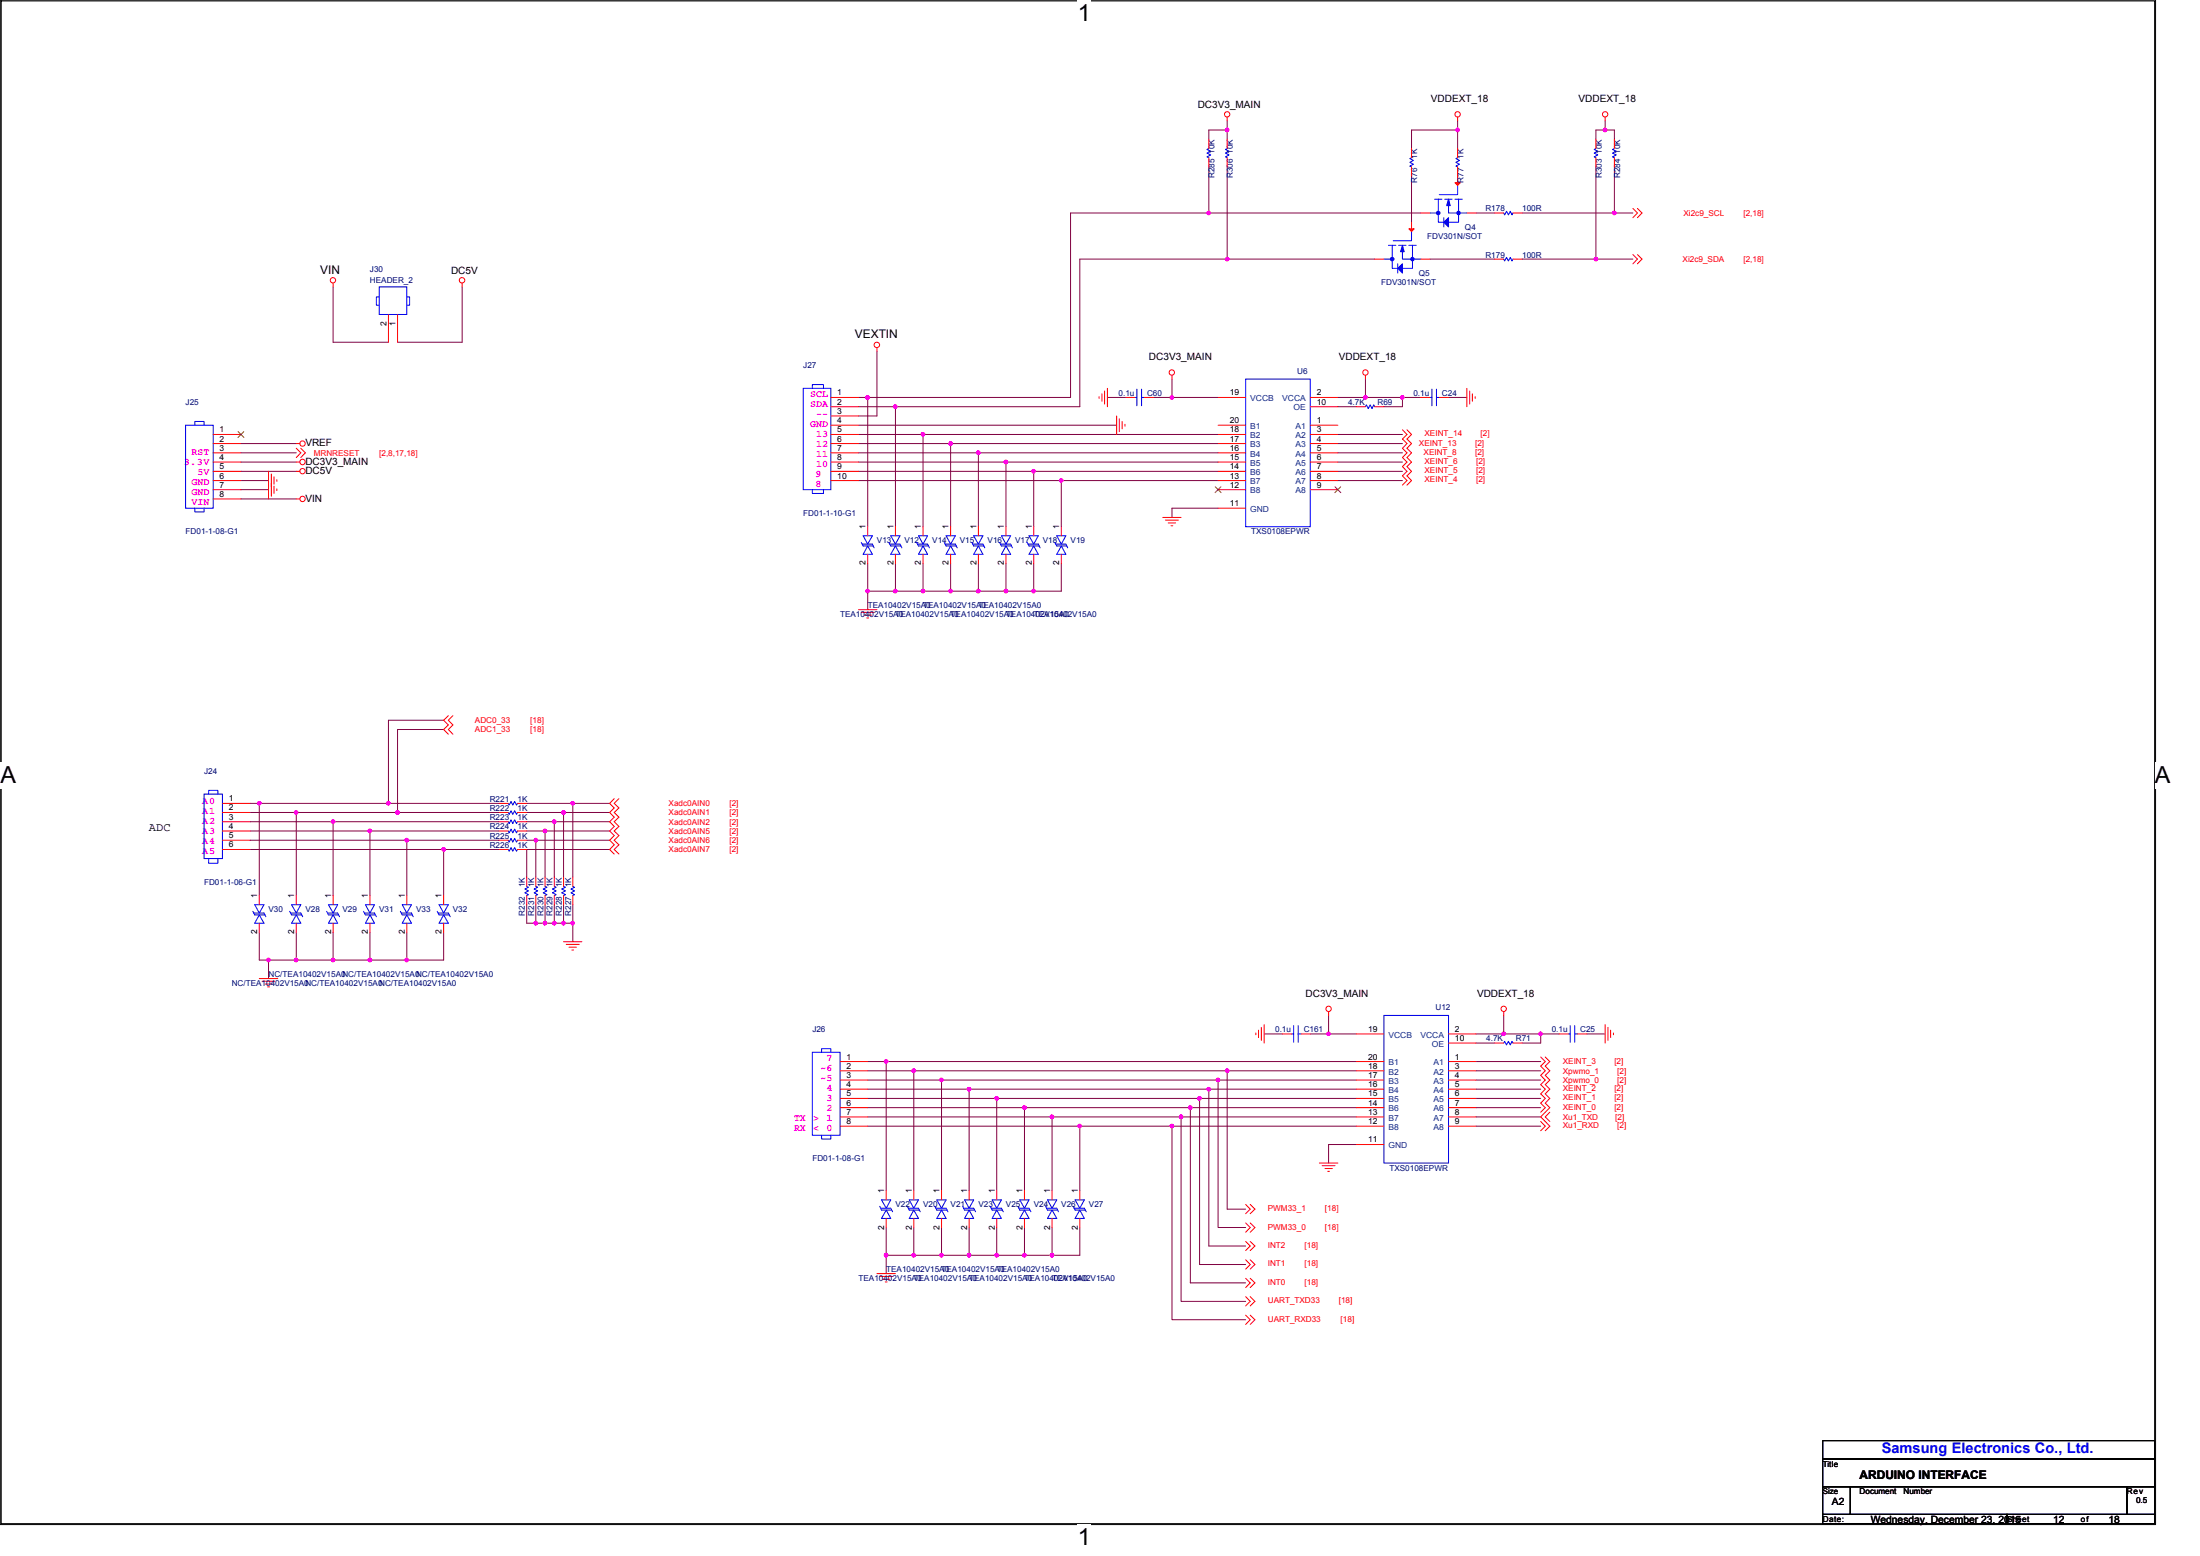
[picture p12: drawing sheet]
<svg xmlns="http://www.w3.org/2000/svg" width="297mm" height="210mm" viewBox="0 0 297 210" stroke-linecap="round" stroke-linejoin="round" font-family="sans-serif">
<path d="M0 0h291v205.7h-291zM.2 .1h290.7v205.5h-290.7z" fill="none" stroke="#000" stroke-width=".14"/>
<g fill="#fff">
<path d="M145.5 .1h1.8v3.5h-1.8z"/>
<path d="M145.5 205.7h1.8v3.5h-1.8z"/>
<path d="M.1 102.9h2.1v3.5h-2.1z"/>
<path d="M290.9 102.9h2.2v3.5h-2.2z"/>
</g>
<g fill="none" stroke="#800040" stroke-width=".14">
<path d="M165.7 16.3v1.2M165.7 17.5v1.3M165.7 17.5h-2.5v1.3M196.8 17.5h-6.2v2.5M196.8 16.3v1.2M196.8 17.5v2.5M216.7 16.3v1.2M216.7 17.5h1.3v1.3M216.7 17.5h-1.2v1.3M45 38.7v7.5h7.4M62.4 38.7v7.5h-8.7M163.2 28.7h28.6"/>
<path d="M163.2 28.7h-18.7v24.9h-27.3M163.2 22.5v6.2M165.7 35h19.9M165.7 35h-19.9v19.9h-24.9M165.7 22.5v12.5M190.6 23.8v6.2M193.1 35h8.7M199.3 28.7h2.5M205.5 28.7h12.5M205.5 35h10M215.5 35h5M215.5 22.5v12.5"/>
<path d="M218 22.5v6.2M218 28.7h2.5M32.5 59.9h7.5M115.9 59.9h12.5v11.2M115.9 58.6h8.7v12.5M115.9 54.9h5v16.2M115.9 57.4h34.9M115.9 53.6h1.3v17.5M118.4 47.4v8.7h-2.5M124.6 58.6h39.9M128.4 59.9h36.1M149.5 53.6h2.5"/>
<path d="M155.7 53.6h2.5M158.2 51.2v2.4M158.2 53.6h6.3M180.6 53.6h3.8M180.6 54.9h2.5M180.6 58.6h8.8M180.6 59.9h8.8M184.4 53.6h5M184.4 51.2v2.4M189.4 53.6v1.3h-2.5M189.4 53.6h2.4M195.6 53.6h2.5"/>
<path d="M32.5 64.9h3.8M32.5 66.1h3.8M32.5 61.1h7.5M32.5 62.4h7.5M32.5 67.3h7.5M32.5 63.6h7.5M115.9 63.6h23.7v7.5M115.9 64.9h27.4v6.2M115.9 61.1h16.2v10M115.9 62.4h19.9v8.7M117.2 79.8v2.5M117.2 79.8h3.7"/>
<path d="M117.2 76.1v3.7M120.9 79.8h3.7M120.9 76.1v3.7M124.6 76.1v3.7h3.8M128.4 79.8h3.7M128.4 76.1v3.7M132.1 79.8h3.7M132.1 76.1v3.7M132.1 61.1h32.4M135.8 62.4h28.7M135.8 76.1v3.7h3.8M139.6 76.1v3.7"/>
<path d="M139.6 63.6h24.9M143.3 76.1v3.7h-3.7M143.3 64.9h21.2M164.5 68.6h-6.3v1.2M180.6 61.1h8.8M180.6 62.4h8.8M180.6 63.6h8.8M180.6 64.9h8.8M59.9 97.2h-7.5v11.2M59.9 98.4h-6.2v11.2M33.8 113.4h21.1M33.8 109.6h6.2"/>
<path d="M33.8 114.6h26.1M33.8 108.4h1.2M33.8 112.1h16.2M33.8 110.9h11.2M35 108.4v12.5M35 108.4h17.4M40 109.6v11.3M40 109.6h13.7M45 110.9v10M45 110.9h22.4M50 112.1v8.8M50 112.1h17.4"/>
<path d="M52.4 108.4h15M53.7 109.6h13.7M54.9 113.4h12.5M54.9 113.4v7.5M59.9 114.6h7.5M59.9 114.6v6.3M71.1 112.1h2.5M71.1 113.4h1.2M71.1 110.9h3.7M71.1 108.4h6.2M71.1 109.6h5M72.3 113.4v5"/>
<path d="M72.3 113.4h10M73.6 112.1v6.3M73.6 112.1h8.7M74.8 110.9h7.5M74.8 110.9v7.5M76.1 109.6v8.8M76.1 109.6h6.2M77.3 108.4v10M77.3 108.4h5M82.3 114.6h-11.2v3.8M35 125.8v3.8h1.3M36.3 129.6v2.5"/>
<path d="M36.3 129.6h3.7M40 129.6h5M40 125.8v3.8M45 125.8v3.8h5M50 129.6h4.9M50 125.8v3.8M54.9 125.8v3.8M59.9 125.8v3.8h-5M71.1 122.1v2.5h1.2M72.3 124.6h1.3M72.3 122.1v2.5M73.6 122.1v2.5"/>
<path d="M73.6 124.6h1.2M74.8 122.1v2.5M74.8 124.6h1.3M76.1 124.6h1.2M76.1 122.1v2.5M77.3 124.6v2.5M77.3 122.1v2.5M170.7 139.5h2.5M176.9 139.5h2.5M179.4 139.5h3.7M179.4 137v2.5M199.3 139.5h3.7"/>
<path d="M203 137v2.5M203 139.5h5M208 139.5v1.3h-2.5M208 139.5h2.5M214.2 139.5h2.5M117.2 152h28.6v8.7M117.2 150.7h24.8v10M117.2 149.5h21.1v11.2M117.2 148.2h17.4v12.5M117.2 147h13.6v13.7M117.2 145.8h9.9v14.9M117.2 144.5h6.2v16.2"/>
<path d="M117.2 143.3h2.5v17.4M119.7 143.3h63.4M123.4 144.5h42.3M127.1 145.8h37.4v19.9h3.7M130.8 147h32.4v21.1h5M134.6 148.2h27.4v22.4h6.2M138.3 149.5h22.4v23.6h7.5M142 150.7h17.5M145.8 152h12.4M158.2 152h24.9M158.2 152v26.1h10M159.5 150.7h23.6"/>
<path d="M159.5 150.7v24.9h8.7M160.7 149.5h22.4M162 148.2h21.1M163.2 147h19.9M164.5 145.8h18.6M165.7 144.5v18.7h2.5M165.7 144.5h17.4M183.1 154.5h-3.7v2.5M199.3 144.5h8.7M199.3 147h8.7M199.3 145.8h8.7M199.3 148.2h8.7"/>
<path d="M199.3 149.5h8.7M199.3 150.7h8.7M199.3 152h8.7M199.3 143.3h8.7M199.3 140.8h2.5M119.7 165.7v3.7M119.7 169.4h3.7M119.7 169.4v2.5M123.4 169.4h3.7M123.4 165.7v3.7M127.1 169.4h3.7M127.1 165.7v3.7"/>
<path d="M130.8 169.4h3.8M130.8 165.7v3.7M134.6 169.4h3.7M134.6 165.7v3.7M138.3 165.7v3.7h3.7M142 165.7v3.7M145.8 165.7v3.7h-3.8"/>
</g>
<g fill="#f0f" stroke="#f0f" stroke-width=".14">
<circle cx="72.3" cy="113.4" r=".24"/>
<circle cx="74.8" cy="124.6" r=".24"/>
<circle cx="77.3" cy="124.6" r=".24"/>
<circle cx="76.1" cy="124.6" r=".24"/>
<circle cx="73.6" cy="112.1" r=".24"/>
<circle cx="74.8" cy="110.9" r=".24"/>
<circle cx="73.6" cy="124.6" r=".24"/>
<circle cx="72.3" cy="124.6" r=".24"/>
<circle cx="119.6" cy="143.2" r=".24"/>
<circle cx="77.3" cy="108.4" r=".23"/>
<circle cx="124.6" cy="58.6" r=".24"/>
<circle cx="117.1" cy="53.6" r=".24"/>
<circle cx="120.9" cy="54.9" r=".24"/>
<circle cx="196.8" cy="17.5" r=".24"/>
<circle cx="165.7" cy="35" r=".23"/>
<circle cx="216.7" cy="17.5" r=".24"/>
<circle cx="218" cy="28.8" r=".24"/>
<circle cx="165.7" cy="17.5" r=".24"/>
<circle cx="215.5" cy="35" r=".23"/>
<circle cx="117.1" cy="79.8" r=".24"/>
<circle cx="139.5" cy="79.8" r=".24"/>
<circle cx="120.9" cy="79.8" r=".24"/>
<circle cx="124.6" cy="79.8" r=".24"/>
<circle cx="128.3" cy="79.8" r=".24"/>
<circle cx="132.1" cy="79.8" r=".24"/>
<circle cx="135.8" cy="79.8" r=".24"/>
<circle cx="119.6" cy="169.4" r=".24"/>
<circle cx="123.4" cy="169.4" r=".24"/>
<circle cx="130.8" cy="169.4" r=".24"/>
<circle cx="127.1" cy="169.4" r=".24"/>
<circle cx="134.6" cy="169.4" r=".24"/>
<circle cx="138.3" cy="169.4" r=".24"/>
<circle cx="142" cy="169.4" r=".24"/>
<circle cx="145.8" cy="152" r=".23"/>
<circle cx="45" cy="129.5" r=".24"/>
<circle cx="49.9" cy="129.5" r=".24"/>
<circle cx="54.9" cy="129.5" r=".24"/>
<circle cx="76.1" cy="109.6" r=".24"/>
<circle cx="49.9" cy="112.1" r=".24"/>
<circle cx="45" cy="110.9" r=".24"/>
<circle cx="40" cy="109.6" r=".23"/>
<circle cx="59.9" cy="114.6" r=".23"/>
<circle cx="54.9" cy="113.4" r=".24"/>
<circle cx="40" cy="129.5" r=".24"/>
<circle cx="36.2" cy="129.5" r=".24"/>
<circle cx="163.2" cy="28.8" r=".24"/>
<circle cx="128.3" cy="59.9" r=".23"/>
<circle cx="184.4" cy="53.6" r=".23"/>
<circle cx="158.2" cy="53.6" r=".23"/>
<circle cx="189.3" cy="53.6" r=".23"/>
<circle cx="132.1" cy="61.1" r=".24"/>
<circle cx="135.8" cy="62.3" r=".24"/>
<circle cx="139.5" cy="63.6" r=".24"/>
<circle cx="143.3" cy="64.8" r=".24"/>
<circle cx="179.4" cy="139.5" r=".24"/>
<circle cx="203" cy="139.5" r=".23"/>
<circle cx="208" cy="139.5" r=".23"/>
<circle cx="165.7" cy="144.5" r=".24"/>
<circle cx="123.4" cy="144.5" r=".24"/>
<circle cx="164.4" cy="145.7" r=".23"/>
<circle cx="127.1" cy="145.7" r=".23"/>
<circle cx="163.2" cy="147" r=".24"/>
<circle cx="130.8" cy="147" r=".24"/>
<circle cx="162" cy="148.2" r=".24"/>
<circle cx="134.6" cy="148.2" r=".24"/>
<circle cx="160.7" cy="149.5" r=".24"/>
<circle cx="138.3" cy="149.5" r=".24"/>
<circle cx="159.5" cy="150.7" r=".24"/>
<circle cx="142" cy="150.7" r=".24"/>
<circle cx="158.2" cy="152" r=".23"/>
<circle cx="53.7" cy="109.6" r=".23"/>
<circle cx="52.4" cy="108.4" r=".23"/>
<circle cx="35" cy="108.4" r=".23"/>
</g>
<g fill="none" stroke="#f00" stroke-width=".14">
<path d="M163.2 18.8v1.2M165.7 15.8v.5M165.7 18.8v1.2M196.8 15.8v.5M215.5 18.8v1.2M216.7 15.8v.5M218 18.8v1.2M45 38.2v.5M62.4 38.2v.5M163.2 21.3v1.2M165.7 21.3v1.2M185.6 35h1.3"/>
<path d="M190.6 30v1.2M190.6 20v1.3M190.6 22.5v1.3M191.8 35h1.3M191.8 28.7h1.3M196.8 22.5v2.5M196.8 20v1.3M198.1 28.7h1.2M201.8 28.7h1.2M201.8 35h1.2M204.3 28.7h1.2M204.3 35h1.2"/>
<path d="M215.5 21.3v1.2M218 21.3v1.2M220.5 28.1l.6 .6-.6 .7M220.5 34.4l.6 .6-.6 .6M221.1 28.1l.6 .6-.6 .7M221.1 34.4l.6 .6-.6 .6M28.8 58.6h3.7M28.8 59.9h3.7M40 59.9h.5M52.4 42.4v3.8M53.7 42.4v3.8M112.2 53.6h3.7"/>
<path d="M112.2 54.9h3.7M112.2 56.1h3.7M112.2 57.4h3.7M112.2 58.6h3.7M112.2 59.9h3.7M118.4 46.9v.5M148.4 53.5v.3M148.8 53.1v1M149.1 52.8v1.7M149.5 52.4v2.5M150.8 56.1v2.5M151.1 56.5v1.8"/>
<path d="M151.5 56.9v1M151.9 57.3v.2M152 53.6h1.2M154.5 53.6h1.2M158.2 50.7v.5M164.5 59.9h3.7M164.5 58.6h3.7M164.5 53.6h3.7M164.5 57.4h3.7M176.9 57.4h3.7M176.9 53.6h3.7M176.9 58.6h3.7"/>
<path d="M176.9 59.9h3.7M176.9 54.9h3.7M183.1 54.9h1.3M184.4 50.7v.5M185.6 54.9h1.3M189.4 58l.6 .6-.6 .6 .6 .7-.6 .6 .6 .6-.6 .6 .6 .7-.6 .6 .6 .6-.6 .6 .6 .7-.6 .6M190 58l.6 .6-.6 .6 .6 .7-.6 .6 .6 .6-.6 .6 .6 .7-.6 .6 .6 .6-.6 .6 .6 .7-.6 .6M191.8 53.6h1.3M194.3 53.6h1.3M198.1 52.4v2.5M198.4 52.8v1.7M198.8 53.1v1"/>
<path d="M199.2 53.5v.3M28.8 61.1h3.7M28.8 62.4h3.7M28.8 63.6h3.7M28.8 64.9h3.7M28.8 66.1h3.7M28.8 67.3h3.7M36.3 63.6v2.5M36.3 64.9v2.4M36.6 64v1.7M36.6 65.2v1.8M37 64.3v1"/>
<path d="M37 65.6v1M37.4 64.7v.3M37.4 66v.2M40 62.4h.5M40 67.3h.5M40 63.6h.5M40 60.5l.6 .6-.6 .6M40.6 60.5l.6 .6-.6 .6M112.2 61.1h3.7M112.2 62.4h3.7M112.2 63.6h3.7M112.2 64.9h3.7"/>
<path d="M117.2 71.1v1.2M117.2 74.8v1.3M120.9 71.1v1.2M120.9 74.8v1.3M124.6 71.1v1.2M124.6 74.8v1.3M128.4 71.1v1.2M128.4 74.8v1.3M132.1 71.1v1.2M132.1 74.8v1.3M135.8 71.1v1.2M135.8 74.8v1.3"/>
<path d="M139.6 71.1v1.2M139.6 74.8v1.3M143.3 71.1v1.2M143.3 74.8v1.3M157 69.8h2.5M157.3 70.2h1.8M157.7 70.6h1M158.1 71h.2M164.5 68.6h3.7M164.5 66.1h3.7M164.5 64.9h3.7M164.5 63.6h3.7"/>
<path d="M164.5 62.4h3.7M164.5 61.1h3.7M176.9 61.1h3.7M176.9 62.4h3.7M176.9 63.6h3.7M176.9 64.9h3.7M176.9 66.1h3.7M60.5 96.6l-.6 .6 .6 .6-.6 .6 .6 .7M61.1 96.6l-.6 .6 .6 .6-.6 .6 .6 .7M115.9 82.3h2.5M116.3 82.6h1.7M116.7 83h1"/>
<path d="M117 83.4h.3M30 108.4h3.8M30 109.6h3.8M30 110.9h3.8M30 112.1h3.8M30 113.4h3.8M30 114.6h3.8M67.4 114.6h1.2M67.4 108.4h1.2M67.4 109.6h1.2M67.4 110.9h1.2M67.4 112.1h1.2"/>
<path d="M67.4 113.4h1.2M69.9 114.6h1.2M69.9 108.4h1.2M69.9 109.6h1.2M69.9 110.9h1.2M69.9 112.1h1.2M69.9 113.4h1.2M71.1 118.4v1.2M72.3 118.4v1.2M73.6 118.4v1.2M74.8 118.4v1.2M76.1 118.4v1.2"/>
<path d="M77.3 118.4v1.2M82.9 107.8l-.6 .6 .6 .6-.6 .6 .6 .7-.6 .6 .6 .6-.6 .6 .6 .7-.6 .6 .6 .6-.6 .6 .6 .7M83.6 107.8l-.7 .6 .7 .6-.7 .6 .7 .7-.7 .6 .7 .6-.7 .6 .7 .7-.7 .6 .7 .6-.7 .6 .7 .7M35 132.1h2.5M35 120.9v1.2M35 124.6v1.2M35.4 132.4h1.7M35.8 132.8h1M36.1 133.2h.3M40 120.9v1.2M40 124.6v1.2M45 120.9v1.2"/>
<path d="M45 124.6v1.2M50 120.9v1.2M50 124.6v1.2M54.9 120.9v1.2M54.9 124.6v1.2M59.9 120.9v1.2M59.9 124.6v1.2M71.1 120.9v1.2M72.3 120.9v1.2M73.6 120.9v1.2M74.8 120.9v1.2M76.1 127.1h2.5"/>
<path d="M76.1 120.9v1.2M76.5 127.4h1.7M76.8 127.8h1M77.2 128.2h.2M77.3 120.9v1.2M169.6 139.4v.2M169.9 139v1M170.3 138.6v1.8M170.7 138.3v2.5M173.2 139.5h1.2M175.7 139.5h1.2M179.4 136.5v.5"/>
<path d="M183.1 139.5h3.8M195.6 139.5h3.7M203 136.5v.5M210.5 139.5h1.2M213 139.5h1.2M216.7 138.3v2.5M217.1 138.6v1.8M217.5 139v1M217.8 139.4v.2M113.4 143.3h3.8M113.4 144.5h3.8M113.4 145.8h3.8"/>
<path d="M113.4 147h3.8M113.4 148.2h3.8M113.4 149.5h3.8M113.4 150.7h3.8M113.4 152h3.8M178.1 157h2.5M178.5 157.3h1.8M178.9 157.7h1M179.3 158.1h.2M183.1 154.5h3.8M183.1 152h3.8M183.1 150.7h3.8"/>
<path d="M183.1 149.5h3.8M183.1 148.2h3.8M183.1 147h3.8M183.1 145.8h3.8M183.1 144.5h3.8M183.1 143.3h3.8M195.6 143.3h3.7M195.6 144.5h3.7M195.6 145.8h3.7M195.6 147h3.7M195.6 148.2h3.7M195.6 149.5h3.7"/>
<path d="M195.6 150.7h3.7M195.6 152h3.7M195.6 140.8h3.7M201.8 140.8h1.2M204.3 140.8h1.2M208 142.6l.6 .7-.6 .6 .6 .6-.6 .6 .6 .7-.6 .6 .6 .6-.6 .6 .6 .6-.6 .7 .6 .6-.6 .6M208 151.3l.6 .7-.6 .6M208.6 142.6l.7 .7-.7 .6 .7 .6-.7 .6 .7 .7-.7 .6 .7 .6-.7 .6 .7 .6-.7 .7 .7 .6-1.3 1.2 1.3 1.3-.7 .6M209.3 150.1l-.7 .6 .7 .6M118.4 171.9h2.5M118.8 172.3h1.7M119.1 172.6h1"/>
<path d="M119.5 173h.3M119.7 160.7v1.2M119.7 164.4v1.3M123.4 160.7v1.2M123.4 164.4v1.3M127.1 160.7v1.2M127.1 164.4v1.3M130.8 160.7v1.2M130.8 164.4v1.3M134.6 160.7v1.2M134.6 164.4v1.3M138.3 160.7v1.2"/>
<path d="M138.3 164.4v1.3M142 160.7v1.2M142 164.4v1.3M145.8 160.7v1.2M145.8 164.4v1.3M168.2 175l.6 .6-.6 .6M168.2 177.5l.6 .6-.6 .6M168.2 165l.6 .7-.6 .6M168.2 162.5l.6 .7-.6 .6M168.2 172.5l.6 .6-.6 .7M168.2 170l.6 .6-.6 .7M168.2 167.5l.6 .6-.6 .7"/>
<path d="M168.8 175l.6 .6-.6 .6M168.8 177.5l.6 .6-.6 .6M168.8 165l.6 .7-.6 .6M168.8 162.5l.6 .7-.6 .6M168.8 172.5l.6 .6-.6 .7M168.8 170l.6 .6-.6 .7M168.8 167.5l.6 .6-.6 .7"/>
<circle cx="165.7" cy="15.4" r=".36"/>
<circle cx="196.8" cy="15.4" r=".36"/>
<circle cx="216.7" cy="15.4" r=".36"/>
<circle cx="45" cy="37.8" r=".36"/>
<circle cx="62.4" cy="37.8" r=".37"/>
<circle cx="40.8" cy="59.9" r=".36"/>
<circle cx="118.4" cy="46.5" r=".37"/>
<circle cx="158.2" cy="50.3" r=".36"/>
<circle cx="184.4" cy="50.3" r=".36"/>
<circle cx="40.8" cy="62.3" r=".37"/>
<circle cx="40.8" cy="67.3" r=".36"/>
<circle cx="40.8" cy="63.6" r=".36"/>
<circle cx="179.4" cy="136.1" r=".36"/>
<circle cx="203" cy="136.1" r=".36"/>
</g>
<path d="M246.1 194.4h44.8v2.5h-44.8zM246.1 196.9h44.8v3.7h-44.8zM246.1 200.6h3.7v3.8h-3.7zM246.1 204.4h24.9v1.2h-24.9zM249.8 200.6h37.4v3.8h-37.4zM271 204.4h19.9v1.2h-19.9zM287.2 200.6h3.7v3.8h-3.7z" fill="none" stroke="#000" stroke-width=".14"/>
<g fill="none" stroke="#00f" stroke-width=".14">
<path d="M51.2 38.7h3.7v3.7h-3.7zM163.2 20l-.2 .2 .5 .2-.5 .3 .5 .2-.5 .3 .2 .1M165.7 20l-.2 .2 .4 .2-.4 .3 .4 .2-.4 .3 .2 .1M186.9 35h1.1M187.5 33.1h1M188 33.1v3.1h.7M188.7 35.6v1.3M188.8 33.1h1M189.4 33.7v1.3h2.4M190.2 33.1h1M190.6 21.3l-.3 .1 .5 .3-.5 .2 .5 .3-.5 .2 .3 .1M190.6 31.2v1.3h-2.5"/>
<path d="M190.7 33.1v3.1h-1.3M193.1 28.7h1.1M193.7 26.9h1M194.2 26.9v3.1h.7M194.9 29.4v1.2M195.1 26.9h1M195.6 27.5v1.2h2.5M196.4 26.9h1M196.8 21.3l-.2 .1 .5 .3-.5 .2 .5 .3-.5 .2 .2 .1M196.8 25v1.3h-2.5M196.9 26.9v3.1h-1.3M203 28.7l.2 .3 .2-.5 .3 .5 .2-.5 .2 .5 .2-.3"/>
<path d="M203 35l.2 .2 .2-.5 .3 .5 .2-.5 .2 .5 .2-.2M215.5 20l-.3 .2 .5 .2-.5 .3 .5 .2-.5 .3 .3 .1M218 20l-.3 .2 .5 .2-.5 .3 .5 .2-.5 .3 .3 .1M25.1 57.4h3.7v11.2h-3.7zM26.3 57.4v-.5h1.3v.5M51.2 40.1h-.4v1.1h.4M54.9 40.1h.4v1.1h-.4M108.5 52.4h3.7v13.7h-3.7zM109.7 52.4v-.5h1.5v.5M153.2 53.6h.3M153.5 52.5v2.3M154.1 52.5v2.3"/>
<path d="M154.1 53.6h.4M168.2 51.2h8.7v19.9h-8.7zM184.4 54.9l.1-.3 .2 .5 .3-.5 .2 .5 .3-.5 .1 .3M193.1 53.6h.2M193.3 52.5v2.3M193.9 52.5v2.3M193.9 53.6h.4M26.3 68.6v.5h1.3v-.5M109.7 66.1v.5h1.5v-.5M116.3 73.2l.2 .5h1.4M116.4 73.4h1.4l.2 .5M116.5 72.3h1.3l-.6 1.1z"/>
<path d="M117.2 73.7l.6 1.1h-1.3zM120 73.2l.3 .5h1.3M120.1 73.4h1.4l.3 .5M120.3 72.3h1.2l-.6 1.1zM120.9 73.7l.6 1.1h-1.2zM123.8 73.2l.2 .5h1.4M123.9 73.4h1.3l.3 .5M124 72.3h1.2l-.6 1.1zM124.6 73.7l.6 1.1h-1.2zM127.5 73.2l.2 .5h1.4M127.6 73.4h1.4l.2 .5M127.7 72.3h1.3l-.6 1.1z"/>
<path d="M128.4 73.7l.6 1.1h-1.3zM131.2 73.2l.3 .5h1.3M131.4 73.4h1.3l.3 .5M131.5 72.3h1.2l-.6 1.1zM132.1 73.7l.6 1.1h-1.2zM135 73.2l.2 .5h1.4M135.1 73.4h1.4l.2 .5M135.2 72.3h1.3l-.7 1.1zM135.8 73.7l.7 1.1h-1.3zM138.7 73.2l.2 .5h1.4M138.8 73.4h1.4l.2 .5M138.9 72.3h1.3l-.6 1.1z"/>
<path d="M139.6 73.7l.6 1.1h-1.3zM142.4 73.2l.3 .5h1.3M142.6 73.4h1.3l.3 .5M142.7 72.3h1.2l-.6 1.1zM143.3 73.7l.6 1.1h-1.2zM27.6 107.2h2.4v8.7h-2.4zM28.2 115.9v.6h1.2v-.6M28.2 107.2v-.5h1.2v.5M68.6 114.6l.1 .3 .3-.5 .2 .5 .3-.5 .2 .5 .2-.3M68.6 108.4l.1 .2 .3-.4 .2 .4 .3-.4 .2 .4 .2-.2M68.6 109.6l.1 .3 .3-.5 .2 .5 .3-.5 .2 .5 .2-.3M68.6 110.9l.1 .2 .3-.5 .2 .5 .3-.5 .2 .5 .2-.2"/>
<path d="M68.6 112.1l.1 .3 .3-.5 .2 .5 .3-.5 .2 .5 .2-.3M68.6 113.4l.1 .2 .3-.5 .2 .5 .3-.5 .2 .5 .2-.2M71.1 119.6l.2 .1-.4 .3 .4 .2-.4 .3 .4 .2-.2 .2M72.3 119.6l.3 .1-.5 .3 .5 .2-.5 .3 .5 .2-.3 .2M73.6 119.6l.2 .1-.5 .3 .5 .2-.5 .3 .5 .2-.2 .2M74.8 119.6l.3 .1-.5 .3 .5 .2-.5 .3 .5 .2-.3 .2M76.1 119.6l.2 .1-.5 .3 .5 .2-.5 .3 .5 .2-.2 .2M77.3 119.6l.3 .1-.5 .3 .5 .2-.5 .3 .5 .2-.3 .2M34.1 123l.3 .5h1.4M34.3 123.2h1.3l.3 .5M34.4 122.1h1.2l-.6 1.1zM35 123.5l.6 1.1h-1.2z"/>
<path d="M39.1 123l.3 .5h1.3M39.2 123.2h1.4l.3 .5M39.4 122.1h1.2l-.6 1.1zM40 123.5l.6 1.1h-1.2zM44.1 123l.2 .5h1.4M44.2 123.2h1.4l.2 .5M44.3 122.1h1.3l-.6 1.1zM45 123.5l.6 1.1h-1.3zM49.1 123l.2 .5h1.4M49.2 123.2h1.4l.2 .5M49.3 122.1h1.3l-.6 1.1zM50 123.5l.6 1.1h-1.3z"/>
<path d="M54.1 123l.2 .5h1.4M54.2 123.2h1.4l.2 .5M54.3 122.1h1.3l-.7 1.1zM54.9 123.5l.7 1.1h-1.3zM59 123l.3 .5h1.4M59.2 123.2h1.3l.3 .5M59.3 122.1h1.2l-.6 1.1zM59.9 123.5l.6 1.1h-1.2zM174.4 139.5h.3M174.7 138.4v2.3M175.3 138.4v2.3M175.3 139.5h.4"/>
<path d="M186.9 137h8.7v20h-8.7zM211.7 139.5h.3M212 138.4v2.3M212.6 138.4v2.3M212.6 139.5h.4M109.7 142h3.7v11.2h-3.7zM110.9 153.2v.5h1.3v-.5M110.9 142v-.5h1.3v.5M203 140.8l.2-.3 .2 .5 .3-.5 .2 .5 .2-.5 .2 .3M118.8 162.8l.2 .5h1.4M118.9 163h1.4l.2 .5M119 161.9h1.3l-.6 1.1z"/>
<path d="M119.7 163.3l.6 1.1h-1.3zM122.5 162.8l.3 .5h1.3M122.6 163h1.4l.2 .5M122.8 161.9h1.2l-.6 1.1zM123.4 163.3l.6 1.1h-1.2zM126.2 162.8l.3 .5h1.4M126.4 163h1.3l.3 .5M126.5 161.9h1.2l-.6 1.1zM127.1 163.3l.6 1.1h-1.2zM130 162.8l.2 .5h1.4M130.1 163h1.4l.2 .5M130.2 161.9h1.3l-.7 1.1z"/>
<path d="M130.8 163.3l.7 1.1h-1.3zM133.7 162.8l.3 .5h1.3M133.8 163h1.4l.3 .5M134 161.9h1.2l-.6 1.1zM134.6 163.3l.6 1.1h-1.2zM137.5 162.8l.2 .5h1.4M137.6 163h1.3l.3 .5M137.7 161.9h1.2l-.6 1.1zM138.3 163.3l.6 1.1h-1.2zM141.2 162.8l.2 .5h1.4M141.3 163h1.4l.2 .5M141.4 161.9h1.3l-.7 1.1z"/>
<path d="M142 163.3l.7 1.1h-1.3zM144.9 162.8l.3 .5h1.3M145 163h1.4l.3 .5M145.2 161.9h1.2l-.6 1.1zM145.8 163.3l.6 1.1h-1.2z"/>
</g>
<g fill="#00f" stroke="#00f" stroke-width=".14">
<path d="M194.9 30l.7-.6v1.2z" fill-rule="evenodd"/>
<path d="M195.6 26.9l.2 .8h-.5z" fill-rule="evenodd"/>
<path d="M188.7 36.2l.7-.6v1.3z" fill-rule="evenodd"/>
<path d="M189.4 33.1l.2 .9h-.5z" fill-rule="evenodd"/>
<circle cx="194.2" cy="28.8" r=".24"/>
<circle cx="196.9" cy="28.7" r=".23"/>
<circle cx="188" cy="35" r=".24"/>
<circle cx="190.7" cy="35" r=".23"/>
</g>
<g fill="#f00" stroke="#f00" stroke-width=".14">
<path d="M196.4 24.7h.8l-.4 .3z"/>
<path d="M190.2 30.9h.7l-.3 .3z"/>
</g>
<path d="M32.1 58.3l.8 .7M32.9 58.3l-.8 .7M164.1 65.7l.8 .8M164.8 65.7l-.7 .8M180.3 65.7l.7 .8M181 65.7l-.8 .8" fill="none" stroke="#804000" stroke-width=".14"/>
<g font-size="3.2">
<text x="145.5" y="2.9">1</text>
<text x=".1" y="105.7">A</text>
<text x="291" y="105.7">A</text>
<text x="145.5" y="208.5">1</text>
</g>
<text font-size="2" fill="#00f" x="254.1" y="196.1">Samsung Electronics Co., Ltd.</text>
<g font-size="1.6">
<text x="43.2" y="36.9">VIN</text>
<text x="115.4" y="45.6">VEXTIN</text>
<text x="20.1" y="112.2">ADC</text>
<text x="251.1" y="199.6">ARDUINO INTERFACE</text>
</g>
<g font-size="1.4">
<text x="161.7" y="14.5">DC3V3_MAIN</text>
<text x="193.2" y="13.8">VDDEXT_18</text>
<text x="213.1" y="13.8">VDDEXT_18</text>
<text x="60.9" y="37">DC5V</text>
<text x="155.1" y="48.6">DC3V3_MAIN</text>
<text x="180.8" y="48.6">VDDEXT_18</text>
<text x="41.2" y="62.7">DC3V3_MAIN</text>
<text x="41.2" y="60.2">VREF</text>
<text x="41.2" y="64">DC5V</text>
<text x="41.2" y="67.7">VIN</text>
<text x="176.3" y="134.5">DC3V3_MAIN</text>
<text x="199.4" y="134.5">VDDEXT_18</text>
<text x="247.4" y="203.1">A2</text>
<text x="252.6" y="205.6">Wednesday, December 23, 2015</text>
<text x="277.2" y="205.6">12</text>
<text x="284.7" y="205.6">18</text>
</g>
<g font-size="1.4" fill="#f0f">
<text x="109.4" y="53.6">SCL</text>
<text x="109.4" y="54.9">SDA</text>
<text x="109.4" y="57.6">GND</text>
<text x="110.2" y="56.3">--</text>
<text x="110.2" y="59">13</text>
<text x="24.8" y="62.7">3.3V</text>
<text x="25.9" y="61.4">RST</text>
<text x="25.9" y="65.4">GND</text>
<text x="26.7" y="64.1">5V</text>
<text x="110.1" y="64.4">9</text>
<text x="110.1" y="65.7">8</text>
<text x="110.2" y="60.3">12</text>
<text x="110.2" y="61.7">11</text>
<text x="110.2" y="63">10</text>
<text x="25.9" y="66.8">GND</text>
<text x="25.9" y="68.2">VIN</text>
<text x="27.3" y="108.4">A0</text>
<text x="27.3" y="109.8">A1</text>
<text x="27.3" y="111.1">A2</text>
<text x="27.3" y="112.5">A3</text>
<text x="27.3" y="113.9">A4</text>
<text x="27.3" y="115.2">A5</text>
<text x="111.6" y="143.2">7</text>
<text x="110.8" y="144.5">~6</text>
<text x="110.8" y="145.9">~5</text>
<text x="111.6" y="147.2">4</text>
<text x="111.6" y="148.6">3</text>
<text x="111.6" y="149.9">2</text>
<text x="107.2" y="151.3">TX</text>
<text x="107.2" y="152.6">RX</text>
<text x="109.8" y="151.3">&gt;</text>
<text x="109.8" y="152.6">&lt;</text>
<text x="111.6" y="151.3">1</text>
<text x="111.6" y="152.6">0</text>
</g>
<g font-size="1.1" fill="#000080">
<text x="191.4" y="21.4" transform="rotate(-90 191.4 21.4)">1K</text>
<text x="197.6" y="21.4" transform="rotate(-90 197.6 21.4)">1K</text>
<text x="164" y="24" transform="rotate(-90 164 24)">R285 10K</text>
<text x="166.5" y="24" transform="rotate(-90 166.5 24)">R306 10K</text>
<text x="191.4" y="24.6" transform="rotate(-90 191.4 24.6)">R76</text>
<text x="197.6" y="24.6" transform="rotate(-90 197.6 24.6)">R77</text>
<text x="200.6" y="28.5">R178</text>
<text x="205.5" y="28.5">100R</text>
<text x="216.3" y="24" transform="rotate(-90 216.3 24)">R303 10K</text>
<text x="218.7" y="24" transform="rotate(-90 218.7 24)">R284 10K</text>
<text x="192.7" y="32.3">FDV301N/SOT</text>
<text x="197.8" y="31">Q4</text>
<text x="200.6" y="34.8">R179</text>
<text x="205.5" y="34.8">100R</text>
<text x="49.9" y="36.7">J30</text>
<text x="49.9" y="38.2">HEADER_2</text>
<text x="186.5" y="38.5">FDV301N/SOT</text>
<text x="191.6" y="37.2">Q5</text>
<text x="108.5" y="49.7">J27</text>
<text x="151" y="53.4">0.1u</text>
<text x="154.9" y="53.4">C60</text>
<text x="175.2" y="50.4">U6</text>
<text x="190.8" y="53.4">0.1u</text>
<text x="194.7" y="53.4">C24</text>
<text x="25.1" y="54.7">J25</text>
<text x="182" y="54.7">4.7K</text>
<text x="186" y="54.7">R69</text>
<text x="108.5" y="69.6">FD01-1-10-G1</text>
<text x="25.1" y="72.1">FD01-1-08-G1</text>
<text x="118.4" y="73.3">V13</text>
<text x="122.1" y="73.3">V12</text>
<text x="125.9" y="73.3">V14</text>
<text x="129.6" y="73.3">V15</text>
<text x="133.3" y="73.3">V16</text>
<text x="137.1" y="73.3">V17</text>
<text x="140.8" y="73.3">V18</text>
<text x="144.5" y="73.3">V19</text>
<text x="168.9" y="72.1">TXS0108EPWR</text>
<text x="113.4" y="83.3">TEA10402V15A0</text>
<text x="117.2" y="82">TEA10402V15A0</text>
<text x="120.9" y="83.3">TEA10402V15A0</text>
<text x="124.6" y="82">TEA10402V15A0</text>
<text x="128.4" y="83.3">TEA10402V15A0</text>
<text x="132.1" y="82">TEA10402V15A0</text>
<text x="135.8" y="83.3">TEA10402V15A0</text>
<text x="139.6" y="83.3">TEA10402V15A0</text>
<text x="27.6" y="104.4">J24</text>
<text x="66.1" y="108.2">R221</text>
<text x="66.1" y="109.4">R222</text>
<text x="66.1" y="110.7">R223</text>
<text x="66.1" y="111.9">R224</text>
<text x="66.1" y="113.2">R225</text>
<text x="69.9" y="108.2">1K</text>
<text x="69.9" y="109.4">1K</text>
<text x="69.9" y="110.7">1K</text>
<text x="69.9" y="111.9">1K</text>
<text x="69.9" y="113.2">1K</text>
<text x="27.6" y="119.4">FD01-1-06-G1</text>
<text x="66.1" y="114.4">R226</text>
<text x="69.9" y="114.4">1K</text>
<text x="70.9" y="119.7" transform="rotate(-90 70.9 119.7)">1K</text>
<text x="72.1" y="119.7" transform="rotate(-90 72.1 119.7)">1K</text>
<text x="73.4" y="119.7" transform="rotate(-90 73.4 119.7)">1K</text>
<text x="74.6" y="119.7" transform="rotate(-90 74.6 119.7)">1K</text>
<text x="75.9" y="119.7" transform="rotate(-90 75.9 119.7)">1K</text>
<text x="77.1" y="119.7" transform="rotate(-90 77.1 119.7)">1K</text>
<text x="36.3" y="123.1">V30</text>
<text x="41.2" y="123.1">V28</text>
<text x="46.2" y="123.1">V29</text>
<text x="51.2" y="123.1">V31</text>
<text x="56.2" y="123.1">V33</text>
<text x="61.1" y="123.1">V32</text>
<text x="70.9" y="123.6" transform="rotate(-90 70.9 123.6)">R232</text>
<text x="72.1" y="123.6" transform="rotate(-90 72.1 123.6)">R231</text>
<text x="73.4" y="123.6" transform="rotate(-90 73.4 123.6)">R230</text>
<text x="74.6" y="123.6" transform="rotate(-90 74.6 123.6)">R229</text>
<text x="75.9" y="123.6" transform="rotate(-90 75.9 123.6)">R228</text>
<text x="77.1" y="123.6" transform="rotate(-90 77.1 123.6)">R227</text>
<text x="36.3" y="131.8">NC/TEA10402V15A0NC/TEA10402V15A0NC/TEA10402V15A0</text>
<text x="31.3" y="133.1">NC/TEA10402V15A0NC/TEA10402V15A0NC/TEA10402V15A0</text>
<text x="193.8" y="136.3">U12</text>
<text x="109.7" y="139.3">J26</text>
<text x="172.2" y="139.3">0.1u</text>
<text x="176" y="139.3">C161</text>
<text x="200.7" y="140.5">4.7K</text>
<text x="204.7" y="140.5">R71</text>
<text x="209.5" y="139.3">0.1u</text>
<text x="213.4" y="139.3">C25</text>
<text x="109.7" y="156.7">FD01-1-08-G1</text>
<text x="187.6" y="158">TXS0108EPWR</text>
<text x="120.9" y="162.9">V22</text>
<text x="124.6" y="162.9">V20</text>
<text x="128.4" y="162.9">V21</text>
<text x="132.1" y="162.9">V23</text>
<text x="135.8" y="162.9">V25</text>
<text x="139.6" y="162.9">V24</text>
<text x="143.3" y="162.9">V26</text>
<text x="147" y="162.9">V27</text>
<text x="115.9" y="172.9">TEA10402V15A0</text>
<text x="119.7" y="171.7">TEA10402V15A0</text>
<text x="123.4" y="172.9">TEA10402V15A0</text>
<text x="127.1" y="171.7">TEA10402V15A0</text>
<text x="130.8" y="172.9">TEA10402V15A0</text>
<text x="134.6" y="171.7">TEA10402V15A0</text>
<text x="138.3" y="172.9">TEA10402V15A0</text>
<text x="142" y="172.9">TEA10402V15A0</text>
</g>
<g font-size="1.1" fill="#f00">
<text x="227.3" y="29.1">Xi2c9_SCL</text>
<text x="235.4" y="29.1">[2,18]</text>
<text x="227.2" y="35.4">Xi2c9_SDA</text>
<text x="235.4" y="35.4">[2,18]</text>
<text x="192.3" y="58.9">XEINT_14</text>
<text x="199.9" y="58.9">[2]</text>
<text x="42.4" y="61.5">MRNRESET</text>
<text x="51.2" y="61.5">[2,8,17,18]</text>
<text x="191.6" y="60.1">XEINT_13</text>
<text x="192.2" y="61.4">XEINT_8</text>
<text x="192.3" y="65.1">XEINT_4</text>
<text x="192.3" y="63.9">XEINT_5</text>
<text x="192.3" y="62.6">XEINT_6</text>
<text x="199.2" y="60.1">[2]</text>
<text x="199.2" y="61.4">[2]</text>
<text x="199.3" y="65.1">[2]</text>
<text x="199.3" y="63.9">[2]</text>
<text x="199.3" y="62.6">[2]</text>
<text x="64.1" y="97.6">ADC0_33</text>
<text x="64.1" y="98.8">ADC1_33</text>
<text x="71.6" y="97.6">[18]</text>
<text x="71.6" y="98.8">[18]</text>
<text x="90.3" y="111.3">Xadc0AIN2</text>
<text x="90.3" y="108.8">Xadc0AIN0</text>
<text x="90.3" y="110">Xadc0AIN1</text>
<text x="90.3" y="112.5">Xadc0AIN5</text>
<text x="90.3" y="113.8">Xadc0AIN6</text>
<text x="98.5" y="111.3">[2]</text>
<text x="98.5" y="108.8">[2]</text>
<text x="98.5" y="110">[2]</text>
<text x="98.5" y="112.5">[2]</text>
<text x="98.5" y="113.8">[2]</text>
<text x="90.3" y="115">Xadc0AIN7</text>
<text x="98.5" y="115">[2]</text>
<text x="211" y="143.5">XEINT_3</text>
<text x="218" y="143.5">[2]</text>
<text x="211" y="147.3">XEINT_2</text>
<text x="211" y="149.8">XEINT_0</text>
<text x="211" y="148.5">XEINT_1</text>
<text x="211" y="146.1">Xpwmo_0</text>
<text x="211" y="144.9">Xpwmo_1</text>
<text x="218" y="147.3">[2]</text>
<text x="218" y="149.8">[2]</text>
<text x="218" y="148.5">[2]</text>
<text x="218.4" y="146.1">[2]</text>
<text x="218.4" y="144.9">[2]</text>
<text x="211" y="151.1">Xu1_TXD</text>
<text x="211" y="152.2">Xu1_RXD</text>
<text x="218.1" y="151.1">[2]</text>
<text x="218.4" y="152.2">[2]</text>
<text x="171.2" y="165.9">PWM33_0</text>
<text x="171.2" y="163.4">PWM33_1</text>
<text x="178.9" y="165.9">[18]</text>
<text x="178.9" y="163.4">[18]</text>
<text x="171.2" y="173.4">INT0</text>
<text x="171.2" y="170.9">INT1</text>
<text x="171.2" y="168.4">INT2</text>
<text x="176.1" y="173.4">[18]</text>
<text x="176.1" y="170.9">[18]</text>
<text x="176.1" y="168.4">[18]</text>
<text x="171.2" y="175.9">UART_TXD33</text>
<text x="171.2" y="178.4">UART_RXD33</text>
<text x="180.8" y="175.9">[18]</text>
<text x="181" y="178.4">[18]</text>
</g>
<g font-size="1.1">
<text x="52.2" y="43.9" transform="rotate(-90 52.2 43.9)">2</text>
<text x="53.4" y="43.9" transform="rotate(-90 53.4 43.9)">1</text>
<text x="113" y="53.4">1</text>
<text x="166" y="53.4">19</text>
<text x="177.8" y="53.4">2</text>
<text x="29.7" y="58.4">1</text>
<text x="29.7" y="59.6">2</text>
<text x="113" y="54.6">2</text>
<text x="113" y="55.9">3</text>
<text x="113" y="57.1">4</text>
<text x="113" y="58.4">5</text>
<text x="113" y="59.6">6</text>
<text x="166" y="59.6">17</text>
<text x="166" y="58.4">18</text>
<text x="166" y="57.1">20</text>
<text x="177.8" y="54.6">10</text>
<text x="177.8" y="57.1">1</text>
<text x="177.8" y="58.4">3</text>
<text x="177.8" y="59.6">4</text>
<text x="29.7" y="60.8">3</text>
<text x="29.7" y="62.1">4</text>
<text x="29.7" y="63.3">5</text>
<text x="29.7" y="64.6">6</text>
<text x="29.7" y="65.8">7</text>
<text x="113" y="60.8">7</text>
<text x="113" y="62.1">8</text>
<text x="113" y="63.3">9</text>
<text x="113" y="64.6">10</text>
<text x="166" y="65.8">12</text>
<text x="166" y="64.6">13</text>
<text x="166" y="63.3">14</text>
<text x="166" y="62.1">15</text>
<text x="166" y="60.8">16</text>
<text x="177.8" y="60.8">5</text>
<text x="177.8" y="62.1">6</text>
<text x="177.8" y="63.3">7</text>
<text x="177.8" y="64.6">8</text>
<text x="177.8" y="65.8">9</text>
<text x="29.7" y="67.1">8</text>
<text x="116.9" y="71.4" transform="rotate(-90 116.9 71.4)">1</text>
<text x="120.6" y="71.4" transform="rotate(-90 120.6 71.4)">1</text>
<text x="124.4" y="71.4" transform="rotate(-90 124.4 71.4)">1</text>
<text x="128.1" y="71.4" transform="rotate(-90 128.1 71.4)">1</text>
<text x="131.8" y="71.4" transform="rotate(-90 131.8 71.4)">1</text>
<text x="135.5" y="71.4" transform="rotate(-90 135.5 71.4)">1</text>
<text x="139.3" y="71.4" transform="rotate(-90 139.3 71.4)">1</text>
<text x="143" y="71.4" transform="rotate(-90 143 71.4)">1</text>
<text x="166" y="68.3">11</text>
<text x="116.9" y="76.3" transform="rotate(-90 116.9 76.3)">2</text>
<text x="120.6" y="76.3" transform="rotate(-90 120.6 76.3)">2</text>
<text x="124.4" y="76.3" transform="rotate(-90 124.4 76.3)">2</text>
<text x="128.1" y="76.3" transform="rotate(-90 128.1 76.3)">2</text>
<text x="131.8" y="76.3" transform="rotate(-90 131.8 76.3)">2</text>
<text x="135.5" y="76.3" transform="rotate(-90 135.5 76.3)">2</text>
<text x="139.3" y="76.3" transform="rotate(-90 139.3 76.3)">2</text>
<text x="143" y="76.3" transform="rotate(-90 143 76.3)">2</text>
<text x="30.9" y="108.1">1</text>
<text x="30.9" y="109.4">2</text>
<text x="30.9" y="110.6">3</text>
<text x="30.9" y="111.9">4</text>
<text x="30.9" y="113.1">5</text>
<text x="30.9" y="114.4">6</text>
<text x="34.7" y="121.2" transform="rotate(-90 34.7 121.2)">1</text>
<text x="39.7" y="121.2" transform="rotate(-90 39.7 121.2)">1</text>
<text x="44.7" y="121.2" transform="rotate(-90 44.7 121.2)">1</text>
<text x="49.7" y="121.2" transform="rotate(-90 49.7 121.2)">1</text>
<text x="54.6" y="121.2" transform="rotate(-90 54.6 121.2)">1</text>
<text x="59.6" y="121.2" transform="rotate(-90 59.6 121.2)">1</text>
<text x="34.7" y="126.1" transform="rotate(-90 34.7 126.1)">2</text>
<text x="39.7" y="126.1" transform="rotate(-90 39.7 126.1)">2</text>
<text x="44.7" y="126.1" transform="rotate(-90 44.7 126.1)">2</text>
<text x="49.7" y="126.1" transform="rotate(-90 49.7 126.1)">2</text>
<text x="54.6" y="126.1" transform="rotate(-90 54.6 126.1)">2</text>
<text x="59.6" y="126.1" transform="rotate(-90 59.6 126.1)">2</text>
<text x="114.3" y="143">1</text>
<text x="184.7" y="139.3">19</text>
<text x="184.7" y="143">20</text>
<text x="196.4" y="140.5">10</text>
<text x="196.4" y="139.3">2</text>
<text x="196.4" y="143">1</text>
<text x="114.3" y="144.2">2</text>
<text x="114.3" y="145.5">3</text>
<text x="114.3" y="146.7">4</text>
<text x="114.3" y="148">5</text>
<text x="114.3" y="149.2">6</text>
<text x="184.7" y="149.2">14</text>
<text x="184.7" y="148">15</text>
<text x="184.7" y="146.7">16</text>
<text x="184.7" y="145.5">17</text>
<text x="184.7" y="144.2">18</text>
<text x="196.4" y="144.2">3</text>
<text x="196.4" y="145.5">4</text>
<text x="196.4" y="146.7">5</text>
<text x="196.4" y="148">6</text>
<text x="196.4" y="149.2">7</text>
<text x="114.3" y="150.5">7</text>
<text x="114.3" y="151.7">8</text>
<text x="184.7" y="154.2">11</text>
<text x="184.7" y="151.7">12</text>
<text x="184.7" y="150.5">13</text>
<text x="196.4" y="150.5">8</text>
<text x="196.4" y="151.7">9</text>
<text x="119.4" y="161.1" transform="rotate(-90 119.4 161.1)">1</text>
<text x="123.1" y="161.1" transform="rotate(-90 123.1 161.1)">1</text>
<text x="126.8" y="161.1" transform="rotate(-90 126.8 161.1)">1</text>
<text x="130.6" y="161.1" transform="rotate(-90 130.6 161.1)">1</text>
<text x="134.3" y="161.1" transform="rotate(-90 134.3 161.1)">1</text>
<text x="138" y="161.1" transform="rotate(-90 138 161.1)">1</text>
<text x="141.8" y="161.1" transform="rotate(-90 141.8 161.1)">1</text>
<text x="145.5" y="161.1" transform="rotate(-90 145.5 161.1)">1</text>
<text x="119.4" y="165.9" transform="rotate(-90 119.4 165.9)">2</text>
<text x="123.1" y="165.9" transform="rotate(-90 123.1 165.9)">2</text>
<text x="126.8" y="165.9" transform="rotate(-90 126.8 165.9)">2</text>
<text x="130.6" y="165.9" transform="rotate(-90 130.6 165.9)">2</text>
<text x="134.3" y="165.9" transform="rotate(-90 134.3 165.9)">2</text>
<text x="138" y="165.9" transform="rotate(-90 138 165.9)">2</text>
<text x="141.8" y="165.9" transform="rotate(-90 141.8 165.9)">2</text>
<text x="145.5" y="165.9" transform="rotate(-90 145.5 165.9)">2</text>
<text x="246.1" y="197.9">Title</text>
<text x="246.1" y="201.6">Size</text>
<text x="251.1" y="201.7">Document</text>
<text x="257" y="201.7">Number</text>
<text x="287.2" y="201.7">Rev</text>
<text x="288.4" y="202.9">0.5</text>
<text x="246.1" y="205.4">Date:</text>
<text x="271" y="205.4">Sheet</text>
<text x="280.9" y="205.4">of</text>
</g>
<g font-size="1.1" fill="#004080">
<text x="168.8" y="59.1">B2</text>
<text x="168.8" y="54.1">VCCB</text>
<text x="168.8" y="57.9">B1</text>
<text x="173.1" y="54.1">VCCA</text>
<text x="174.6" y="55.4">OE</text>
<text x="174.9" y="57.9">A1</text>
<text x="174.9" y="59.1">A2</text>
<text x="168.8" y="65.4">B7</text>
<text x="168.8" y="64.1">B6</text>
<text x="168.8" y="62.9">B5</text>
<text x="168.8" y="61.6">B4</text>
<text x="168.8" y="60.4">B3</text>
<text x="174.9" y="60.4">A3</text>
<text x="174.9" y="61.6">A4</text>
<text x="174.9" y="62.9">A5</text>
<text x="174.9" y="64.1">A6</text>
<text x="174.9" y="65.4">A7</text>
<text x="168.8" y="69.1">GND</text>
<text x="168.8" y="66.6">B8</text>
<text x="174.9" y="66.6">A8</text>
<text x="187.5" y="140">VCCB</text>
<text x="187.5" y="143.8">B1</text>
<text x="191.8" y="140">VCCA</text>
<text x="193.3" y="141.3">OE</text>
<text x="193.6" y="143.8">A1</text>
<text x="187.5" y="150">B6</text>
<text x="187.5" y="148.7">B5</text>
<text x="187.5" y="147.5">B4</text>
<text x="187.5" y="146.3">B3</text>
<text x="187.5" y="145">B2</text>
<text x="193.6" y="145">A2</text>
<text x="193.6" y="146.3">A3</text>
<text x="193.6" y="147.5">A4</text>
<text x="193.6" y="148.7">A5</text>
<text x="193.6" y="150">A6</text>
<text x="187.5" y="155">GND</text>
<text x="187.5" y="152.5">B8</text>
<text x="187.5" y="151.2">B7</text>
<text x="193.6" y="151.2">A7</text>
<text x="193.6" y="152.5">A8</text>
</g>
</svg>
